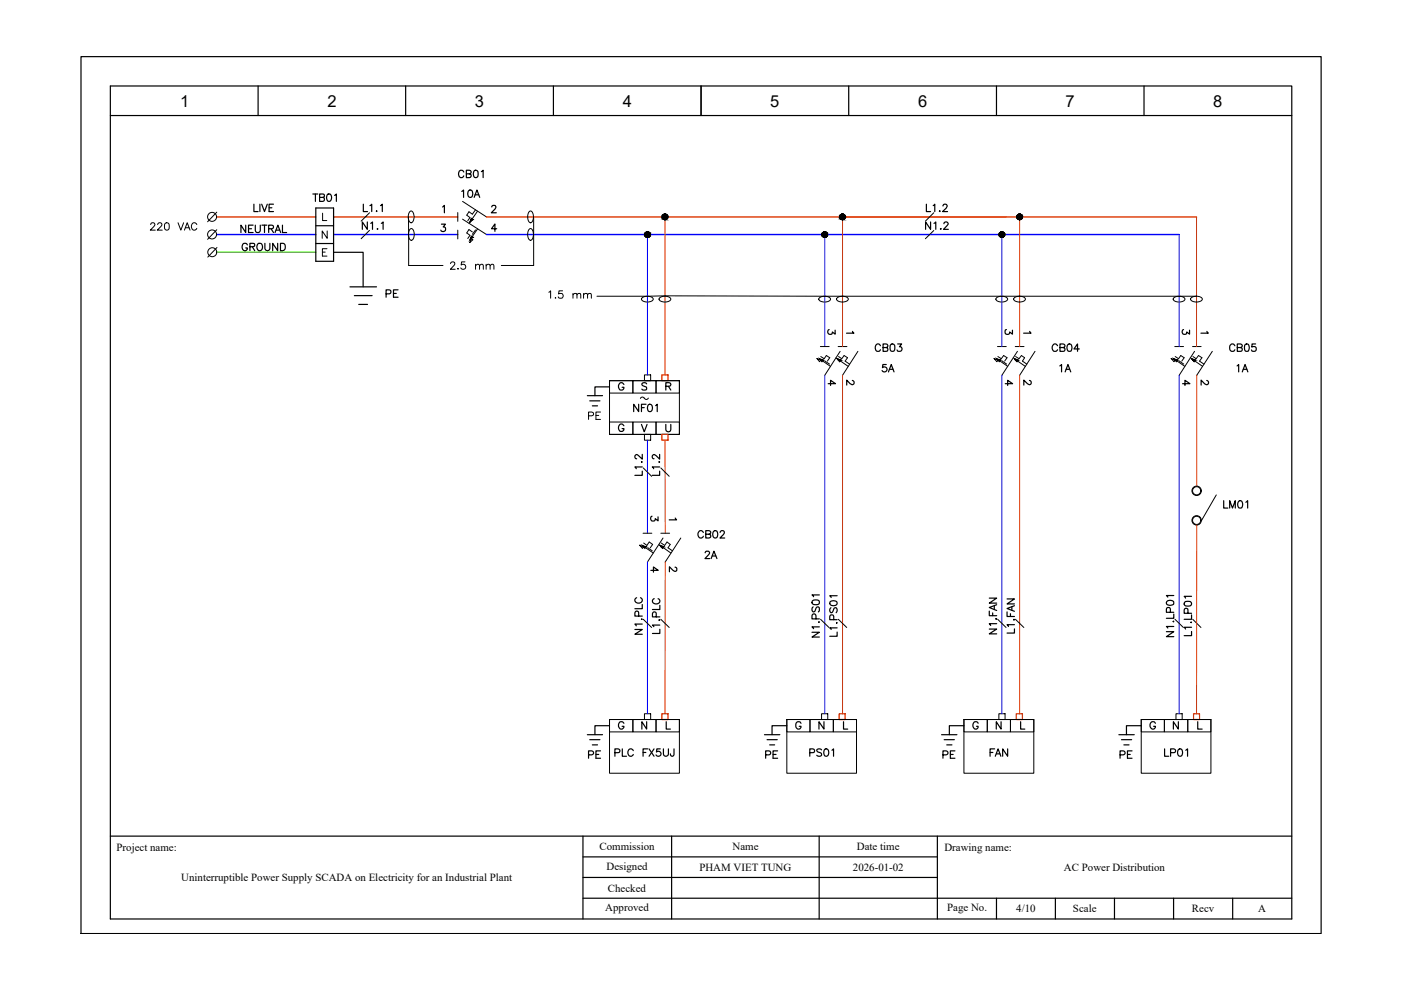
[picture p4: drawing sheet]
<svg xmlns="http://www.w3.org/2000/svg" width="297mm" height="210mm" viewBox="0 0 297 210" stroke-linecap="round" stroke-linejoin="round" font-family="sans-serif">
<!-- layer: Frame_text -->
<path d="M17.2 12h262.9v185.9h-262.9z" fill="none" stroke="#000" stroke-width=".25"/>
<!-- layer: 0 -->
<g fill="none" stroke="#000" stroke-width=".25">
<path d="M23.4 18.2h250.5v176.6h-250.5zM54.7 18.2v6.3M86 18.2v6.3M117.3 18.2v6.3M148.6 18.2v6.3M148.7 18.2v6.3M179.9 18.2v6.3M211.3 18.2v6.3M242.6 18.2v6.3M23.4 24.5h250.5M53.8 43.3v1.6h.9M55.1 43.3v1.6"/>
<path d="M55.5 43.3l.6 1.6 .6-1.6M57.1 44.1h.5M58 43.3h-.9v1.6h.9M67 44.1v11.3h3.7v-11.3M67 47.9h3.7M67 51.6h3.7M70.7 53.5h6.3v7.3M77 43.3v1.6h.9M78.4 43.6l.4-.3v1.6M80.7 43.6l.4-.3v1.6M93.6 47.5h.8l-.4 .6a.53 .53 0 0 1 .5 .5 .53 .53 0 0 1-.4 .6 .53 .53 0 0 1-.6-.4M93.8 43.9l.4-.4v1.6"/>
<path d="M104.3 43.9l.1-.3 .4-.1 .2 .1 .1 .4-.9 1.1h1M105.3 48.5h-1.1l.7-1v1.6M196.4 43.3v1.6h.9M197.9 43.6l.3-.3v1.6M199.9 43.7l.3-.4 .5 .1 .1 .2-.2 .5-.8 .8h1.1M74.2 60.8h5.6M75.1 62.7h3.8M76.1 64.5h1.8M124.5 83.9h3.2M129.2 82h-3.1v1.9M132.3 81.5a.59 .59 0 0 0-.7-.4 .59 .59 0 0 0-.5 .6v.4a.57 .57 0 0 0 .6 .6 .57 .57 0 0 0 .6-.6h-.4M132.3 90.3a.59 .59 0 0 0-.7-.4 .59 .59 0 0 0-.5 .6 .62 .62 0 0 0 .4 .9 .62 .62 0 0 0 .8-.5h-.4"/>
<path d="M136 90l.6 1.6 .6-1.6M136 97.9h.2zM136.2 99.9v.9h-1.6M136.2 99h-1.6l.3 .4M136.2 96.3v1.1l-1-.9-.3-.1-.3 .3v.3l.4 .3M137.1 81.4a.56 .56 0 0 0-.5-.3 .56 .56 0 0 0-.5 .4l.1 .2 .8 .3 .1 .3-.1 .4h-.8l-.1-.2M139.8 97.9v.1zM139.9 99.9v.9h-1.6M139.9 99h-1.6l.3 .4M139.9 96.3v1.1l-.8-.8-.5-.2-.3 .3v.3l.4 .3M141.2 81.9l.9-.1 .1-.4-.4-.3h-.6v1.6M141.2 90v1.1l.1 .2 .3 .3a.5 .5 0 0 0 .6-.5v-1.1"/>
<path d="M141.7 81.9l.5 .8M172.2 134.1h1.5l-1.5 1h1.5M172.2 127.4l.6-.2a.63 .63 0 0 1 .9 .6 .92 .92 0 0 1-1.5 0zM172.4 128.7a.59 .59 0 0 0-.3 .5 .59 .59 0 0 0 .4 .5l.3-.1 .3-.8 .2-.1 .4 .1v.6l-.2 .3M173 131.2l-.1-.9-.2-.1h-.4l-.1 .3v.7h1.5M173.7 131.8v.1zM173.7 132.9h-1.5l.3 .4M173.7 126.1h-1.5l.3 .4M176 127.6l.6-.2a.68 .68 0 0 1 .9 .6 .84 .84 0 0 1-.8 .4 .84 .84 0 0 1-.8-.6zM176.2 128.8a.59 .59 0 0 0-.3 .6 .59 .59 0 0 0 .4 .5l.3-.3 .2-.6a.34 .34 0 0 1 .6 0l.1 .5-.2 .4M176.8 131.4l-.1-.9-.6-.1-.2 .3v.7h1.6M177.4 132v.2z"/>
<path d="M177.5 134v.9h-1.6M177.5 133.1h-1.6l.3 .4M177.5 126.3h-1.6l.3 .4M209.7 133.4h1.6l-1.6 1h1.6M209.7 129.6v.9h1.6M209.7 126.8h1.6l-1.6 1.1h1.6M210.5 129.9v.6M210.8 128.5v.7M211.2 131.1v.2zM211.3 132.2h-1.6l.3 .4M211.3 128.2l-1.6 .6 1.6 .6M247.3 133.9h1.6l-1.6 1.1h1.6"/>
<path d="M247.4 127.5a.79 .79 0 0 1 .9-.3 .79 .79 0 0 1 .5 .9l-.6 .2a.68 .68 0 0 1-.9-.6zM248.1 129.8v-.9l-.6-.1-.2 .3v.7h1.6M248.7 131.8h.2zM248.9 132.8h-1.6l.3 .4M248.9 130.2v.9h-1.6M248.9 126.3h-1.6l.3 .3M251.1 127.7l.3-.2h.9a.51 .51 0 0 1 .3 .5 .51 .51 0 0 1-.3 .5h-.9a.51 .51 0 0 1-.3-.8zM251.9 130l-.1-.9-.2-.1-.5 .1v.9h1.5M252.5 131.9v.1zM252.6 133.9v.9h-1.5M252.6 133h-1.5l.3 .4M252.6 130.4v.9h-1.5"/>
<path d="M252.6 126.4h-1.5l.3 .4M124.5 155.8h3.2M125 156.8h2.2M129.2 153.9h-3.1v1.9M132.3 153.4a.6 .6 0 0 0-.7-.4 .6 .6 0 0 0-.5 .6v.4a.57 .57 0 0 0 .6 .6 .57 .57 0 0 0 .6-.6h-.4M137.1 153v1.6l-1-1.6v1.6M141.3 153v1.6h.8M162.1 155.8h3.2M162.6 156.8h2.2M166.8 153.9h-3.1v1.9M169.8 153.4a.57 .57 0 0 0-.6-.4 .57 .57 0 0 0-.5 .6v.4a.55 .55 0 0 0 .6 .6 .55 .55 0 0 0 .5-.6h-.4M174.7 153v1.6l-1.1-1.6v1.6"/>
<path d="M178.8 153v1.6h.9M199.6 155.8h3.3M200.2 156.8h2.1M204.4 153.9h-3.1v1.9M207.4 153.4a.57 .57 0 0 0-.7-.4 .57 .57 0 0 0-.4 .6v.4a.55 .55 0 0 0 .5 .6 .55 .55 0 0 0 .6-.6h-.4M212.2 153v1.6l-1-1.6v1.6M216.4 153v1.6h.9M237.2 155.8h3.3M237.8 156.8h2.1M242 153.9h-3.2v1.9M245 153.4a.6 .6 0 0 0-.7-.4 .6 .6 0 0 0-.5 .6v.4a.57 .57 0 0 0 .6 .6 .57 .57 0 0 0 .6-.6h-.4M249.8 153v1.6l-1-1.6v1.6"/>
<path d="M253.9 153v1.6h1M23.4 177.3h250.5M123.6 177.3v17.5M142.4 177.3v17.5M173.7 177.3v17.5M198.7 177.3v17.5M123.6 190.4h150.3M123.6 186h75.1M123.6 181.7h75.1M211.3 190.4v4.4M223.8 190.4v4.4M236.3 190.4v4.4"/>
<path d="M248.8 190.4v4.4M261.4 190.4v4.4"/>
</g>
<!-- layer: LIVE WIRE -->
<path d="M46 46h21M70.7 46h26.4M103.2 46h150.5" fill="none" stroke="#dd3700" stroke-width=".3"/>
<!-- layer: NEUTRAL WIRE -->
<path d="M46 49.7h21M70.7 49.7h26.4M103.2 49.7h146.8" fill="none" stroke="#00f" stroke-width=".3"/>
<!-- layer: GROUND WIRE -->
<path d="M46 53.5h21" fill="none" stroke="#3fff00" stroke-width=".3"/>
<!-- layer: WIRING -->
<g fill="none" stroke="#000" stroke-width=".21">
<path d="M31.9 47.6l.3-.4 .5 .1 .1 .2-.2 .5-.7 .8h1M33.4 47.6l.3-.4 .5 .1 .1 .2v.3l-1 1h1.1M35.1 47.3a.51 .51 0 0 1 .7 .2v1a.51 .51 0 0 1-.4 .3 .51 .51 0 0 1-.5-.3v-1zM37.7 47.2l.6 1.6 .6-1.6M39.1 48.8l.6-1.6 .6 1.6M39.3 48.3h.8M41.7 47.6a.59 .59 0 0 0-.6-.4 .59 .59 0 0 0-.5 .6v.4a.59 .59 0 0 0 .5 .6 .59 .59 0 0 0 .6-.4M46 45l-2 2M46 48.7l-2 2M46 52.5l-1.9 2M86.6 46v10.3h7.3M86.9 44.8l.3-.1a1.58 1.58 0 0 1 0 2.5 1.63 1.63 0 0 1-.3-2.4z"/>
<path d="M87 48.6l.2-.1a1.58 1.58 0 0 1 0 2.5 1.63 1.63 0 0 1-.2-2.4zM97.1 45.1v1.8M97.1 48.8v1.9M98.1 42.7l5.1 3.3M98.1 46.5l5.1 3.2M112.2 48.6l.3-.1a1.58 1.58 0 0 1 0 2.5 1.63 1.63 0 0 1-.3-2.4zM112.2 44.8l.3-.1a1.58 1.58 0 0 1 0 2.5 1.63 1.63 0 0 1-.3-2.4zM113.1 46v10.3h-6.8M126.6 62.8h127.1M136.1 63.2a1.73 1.73 0 0 1 2.4 .2 1.58 1.58 0 0 1-2.5 0zM136.6 79.5h1.4v1.2h-1.4zM139.8 63.2a1.73 1.73 0 0 1 2.4 .2 1.58 1.58 0 0 1-2.5 0z"/>
<path d="M173.7 63.2a1.73 1.73 0 0 1 2.4 .2 1.58 1.58 0 0 1-2.5 0zM173.9 73.5h1.9M177.5 63.2a1.73 1.73 0 0 1 2.4 .2 1.58 1.58 0 0 1-2.5 0zM177.7 73.5h1.9M178.1 74.5l-3.2 5.1M181.9 74.5l-3.3 5.1M211.2 63.2a1.73 1.73 0 0 1 2.4 .2 1.58 1.58 0 0 1-2.5 0zM211.5 73.5h1.8M215 63.2a1.73 1.73 0 0 1 2.4 .2 1.58 1.58 0 0 1-2.5 0zM215.3 73.5h1.8M215.7 74.5l-3.3 5.1M219.4 74.5l-3.2 5.1"/>
<path d="M248.8 63.2a1.73 1.73 0 0 1 2.4 .2 1.58 1.58 0 0 1-2.5 0zM249.1 73.5h1.8M252.5 63.2a1.73 1.73 0 0 1 2.4 .2 1.58 1.58 0 0 1-2.5 0zM252.8 73.5h1.9M253.3 74.5l-3.3 5.1M257 74.5l-3.3 5.1M129.2 80.7h14.8v11.4h-14.8zM129.2 80.7h5v2.6h-5zM129.2 89.5h5v2.6h-5zM134.2 80.7h4.9v2.6h-4.9zM134.2 89.5h4.9v2.6h-4.9zM136.4 99.2l1.8 1.8"/>
<path d="M136.6 92.1h1.4v1.2h-1.4zM139.1 80.7h4.9v2.6h-4.9zM139.1 89.5h4.9v2.6h-4.9zM140.1 99.2l1.8 1.8M140.6 114.1l-3.3 5.1M144.3 114.1l-3.3 5.1M257.9 104.9l-3.2 5.4M174 131.3l1.8 1.7M177.7 131.3l1.8 1.7M249.1 131.3l1.8 1.7M252.9 131.3l1.7 1.7M129.2 152.6h14.8v11.3h-14.8z"/>
<path d="M129.2 152.6h5v2.6h-5zM134.2 152.6h4.9v2.6h-4.9zM136.6 151.3h1.4v1.3h-1.4zM139.1 152.6h4.9v2.6h-4.9zM166.8 152.6h14.8v11.3h-14.8zM166.8 152.6h4.9v2.6h-4.9zM171.7 152.6h5v2.6h-5zM174.2 151.3h1.3v1.3h-1.3zM176.7 152.6h4.9v2.6h-4.9zM204.4 152.6h14.8v11.3h-14.8zM204.4 152.6h4.9v2.6h-4.9zM209.3 152.6h4.9v2.6h-4.9z"/>
<path d="M211.8 151.3h1.3v1.3h-1.3zM214.2 152.6h5v2.6h-5zM242 152.6h14.7v11.3h-14.7zM242 152.6h4.9v2.6h-4.9zM246.9 152.6h4.9v2.6h-4.9zM249.3 151.3h1.3v1.3h-1.3zM251.8 152.6h4.9v2.6h-4.9z"/>
<circle cx="45" cy="49.7" r=".95"/>
<circle cx="45" cy="46" r=".95"/>
<circle cx="45" cy="53.5" r=".95"/>
<circle cx="253.7" cy="110.3" r=".99"/>
<circle cx="253.7" cy="104.1" r=".99"/>
<circle cx="253.7" cy="104.1" r=".87"/>
<circle cx="253.7" cy="110.3" r=".87"/>
</g>
<!-- layer: FORM -->
<g fill="none" stroke="#000" stroke-width=".21">
<path d="M99.9 46.3l.4 .3-.7 .5zM99.9 50.6l.4 .2-.7 .6zM100.1 49.2l-.7-.5-.4 .7 .6 .5-.4 .7M100.8 44.5l-.7 .9-.7-.5-.4 .7 .6 .5-.4 .7M100.8 48.8l-.7 .9M101.2 44.8l-1.1 1.6M101.2 48.5l-1.1 1.7M173.2 76l.8 .4-.2 .3zM174 75.6l.7 .5 .5-.7 .7 .4-.5 .8M174.4 76.5l1.7 1.2M174.9 76.6l1 .6M177.4 76l.9 .4-.3 .3z"/>
<path d="M177.8 75.6l.7 .5 .5-.7 .7 .4-.5 .8 .9 .6M178.2 76.5l1.6 1.2M210.8 76l.8 .4-.2 .3zM211.6 75.6l.7 .5 .5-.7 .7 .4-.5 .8M212 76.5l1.6 1.2M212.5 76.6l.9 .6M215 76l.8 .4-.2 .3zM215.3 75.6l.8 .5 .5-.7 .6 .4-.4 .8 .9 .6M215.7 76.5l1.7 1.2M248.3 76l.9 .4-.3 .3zM249.2 75.6l.7 .5 .4-.7 .8 .4-.5 .8M249.5 76.5l1.7 1.2"/>
<path d="M250 76.6l1 .6M252.6 76l.8 .4-.2 .3zM252.9 75.6l.7 .5 .5-.7 .7 .4-.5 .8 1 .6M253.3 76.5l1.7 1.2M135.6 115.6l.9 .3-.3 .4zM136.5 115.1l.6 .5 .6-.7 .7 .5-.5 .7M136.8 116.1l1.7 1.1M137.4 116.1l.9 .7M139.9 115.6l.8 .3-.2 .4zM140.2 115.1l.7 .5 .5-.7 .7 .5-.5 .7 1 .7M140.6 116.1l1.6 1.1"/>
</g>
<g fill="#000" stroke="#000" stroke-width=".21">
<path d="M99.9 46.3l.4 .3h-.4zM99.9 46.6l-.3 .5 .7-.5z"/>
<path d="M99.9 50.1l.4 .2h-.4zM99.9 50.3l-.3 .6 .7-.6z"/>
<path d="M173.7 76l.8 .4h-.5zM174 76.4l.3 .3 .2-.3z"/>
<path d="M177.4 76l.9 .4h-.6zM177.7 76.4l.3 .3 .3-.3z"/>
<path d="M211.3 76l.8 .4h-.5zM211.6 76.4l.3 .3 .2-.3z"/>
<path d="M215 76l.8 .4h-.5zM215.3 76.4l.3 .3 .2-.3z"/>
<path d="M248.8 76l.9 .4h-.6zM249.1 76.4l.3 .3 .3-.3z"/>
<path d="M252.6 76l.8 .4h-.5zM252.9 76.4l.3 .3 .2-.3z"/>
<path d="M136.1 115.6l.9 .3h-.6zM136.4 115.9l.3 .4 .3-.4z"/>
<path d="M139.9 115.6l.8 .3h-.5zM140.2 115.9l.3 .4 .2-.4z"/>
</g>
<!-- layer: 0 -->
<path d="M140.3 79.5h1.3v1.2h-1.3zM140.3 92.1h1.3v1.2h-1.3zM140.3 151.3h1.3v1.3h-1.3zM177.9 151.3h1.3v1.3h-1.3zM215.5 151.3h1.3v1.3h-1.3zM253.1 151.3h1.2v1.3h-1.2z" fill="none" stroke="#f00" stroke-width=".25"/>
<!-- layer: NEUTRAL WIRE -->
<path d="M137.3 49.7v29.8M174.9 49.7v23.8M212.4 49.7v23.8M250 49.7v23.8M174.9 79.6v71.7M212.4 79.6v71.7M250 79.6v71.7M137.3 93.3v19.8M137.3 119.2v32.1" fill="none" stroke="#00f" stroke-width=".21"/>
<!-- layer: LIVE WIRE -->
<path d="M141 46v33.5M178.3 46h35M178.6 46v27.5M216.2 46v27.5M253.7 46v27.5M178.6 79.6v71.7M216.2 79.6v71.7M253.7 79.6v23.5M141 93.3v19.8M141 119.2v32.1M253.7 111.3v40" fill="none" stroke="#dd3700" stroke-width=".21"/>
<!-- layer: WIRING -->
<g fill="#000" stroke="#000" stroke-width=".21">
<path d="M137.1 50.3h.3zM137.2 49.2h.2zM140.9 46.6h.2zM140.9 45.4h.1zM174.7 50.3h.3zM174.8 49.2l.1-.1zM178.5 46.6h.3zM178.5 45.4h.2zM212.3 50.3h.3zM212.3 49.2h.2zM216.1 46.6h.2zM216.1 45.4h.2z"/>
<path d="M137.1 50.3h.3zM137.2 50.3h.2z"/>
<path d="M137.2 49.2h.2zM137.1 49.2h.3z"/>
<path d="M137.1 49.2h.4zM137.1 49.2h.4z"/>
<path d="M137.1 49.2h.4zM137.1 49.2h.4z"/>
<path d="M137.1 50.3h.4zM137.1 50.3h.3z"/>
<path d="M137.1 49.2h.5zM137 49.2h.6z"/>
<path d="M137.1 50.3h.4zM137.1 50.3h.4z"/>
<path d="M137 49.2l.7 .1zM136.9 49.3h.8z"/>
<path d="M137 50.3h.6zM137 50.3h.5z"/>
<path d="M136.9 49.3h.8zM136.9 49.3h.8z"/>
<path d="M136.9 50.2h.8zM136.9 50.2l.7 .1z"/>
<path d="M136.9 49.3h.8zM136.9 49.3h.8z"/>
<path d="M136.9 50.2h.8zM136.9 50.2h.8z"/>
<path d="M136.8 49.3l.9 .1zM136.8 49.3l.9 .1z"/>
<path d="M136.8 49.4h1zM136.8 49.4h1z"/>
<path d="M136.8 50.1l.9 .1zM136.8 50.1l.9 .1z"/>
<path d="M136.8 50.2h.9zM136.8 50.2h.9z"/>
<path d="M136.8 49.4l1 .1zM136.8 49.5h1z"/>
<path d="M136.8 50.1h1zM136.8 50.1h.9z"/>
<path d="M136.8 49.5h1zM136.8 49.5h1z"/>
<path d="M136.7 49.5l1.2 .1zM136.7 49.5l1.2 .1z"/>
<path d="M136.7 50h1.1zM136.7 50h1.1z"/>
<path d="M136.8 50h1zM136.8 50l1 .1z"/>
<path d="M136.7 49.6h1.2zM136.7 49.6h1.2z"/>
<path d="M136.7 49.6l1.2 .1zM136.7 49.6l1.2 .1z"/>
<path d="M136.7 49.7h1.2zM136.7 49.7h1.2z"/>
<path d="M136.7 49.7l1.2 .1zM136.7 49.7l1.2 .1z"/>
<path d="M136.7 49.8l1.2 .1zM136.7 49.8l1.2 .1z"/>
<path d="M136.7 49.9h1.2zM136.7 49.9h1.2z"/>
<path d="M136.7 49.9h1.2zM136.7 49.9l1.1 .1z"/>
<path d="M140.9 46.6h.1zM140.9 46.6h.1z"/>
<path d="M140.9 45.4h.2zM140.9 45.4h.2z"/>
<path d="M140.9 45.4h.3zM140.8 45.4h.4z"/>
<path d="M140.8 45.4l.4 .1zM140.7 45.5h.5z"/>
<path d="M140.8 46.6h.4zM140.8 46.6h.3z"/>
<path d="M140.7 45.5h.6zM140.7 45.5h.6z"/>
<path d="M140.7 46.5h.5zM140.7 46.5l.5 .1z"/>
<path d="M140.7 45.5h.6zM140.7 45.5h.6z"/>
<path d="M140.7 46.5h.6zM140.7 46.5h.5z"/>
<path d="M140.7 45.5h.7zM140.6 45.5h.8z"/>
<path d="M140.7 46.5h.6zM140.7 46.5h.6z"/>
<path d="M140.6 45.5l.8 .1zM140.6 45.5l.8 .1z"/>
<path d="M140.6 46.4h.8zM140.6 46.4l.7 .1z"/>
<path d="M140.6 45.6h.9zM140.6 45.6h.9z"/>
<path d="M140.6 46.4h.8zM140.6 46.4h.8z"/>
<path d="M140.5 45.6l1 .1zM140.5 45.6l1 .1z"/>
<path d="M140.5 45.7h1zM140.4 45.7h1.1z"/>
<path d="M140.5 46.3h1zM140.5 46.3h1z"/>
<path d="M140.5 46.3h1zM140.5 46.3l.9 .1z"/>
<path d="M140.4 45.7h1.1zM140.4 45.7h1.1z"/>
<path d="M140.4 46.3h1.1zM140.4 46.3h1.1z"/>
<path d="M140.4 45.7l1.1 .1zM140.4 45.7l1.1 .1z"/>
<path d="M140.4 45.8l1.1 .1zM140.4 45.8l1.1 .1z"/>
<path d="M140.4 45.9h1.2zM140.4 45.9h1.2z"/>
<path d="M140.4 46.1l1.1 .1zM140.4 46.1l1.1 .1z"/>
<path d="M140.4 46.2h1.1zM140.4 46.2h1.1z"/>
<path d="M140.4 46.2h1.1zM140.4 46.2l1.1 .1z"/>
<path d="M140.4 45.9l1.2 .1zM140.4 45.9l1.2 .1z"/>
<path d="M140.4 46h1.2zM140.4 46h1.2z"/>
<path d="M140.4 46h1.2zM140.4 46l1.1 .1z"/>
<path d="M174.8 49.2h.2zM174.7 49.2h.3z"/>
<path d="M174.8 50.3h.1zM174.7 50.3h.2z"/>
<path d="M174.7 49.2h.3zM174.7 49.2h.3z"/>
<path d="M174.7 49.2h.4zM174.7 49.2h.4z"/>
<path d="M174.7 50.3h.3zM174.7 50.3h.3z"/>
<path d="M174.6 49.2h.6zM174.6 49.2h.6z"/>
<path d="M174.6 50.3h.5zM174.6 50.3h.4z"/>
<path d="M174.6 49.2l.6 .1zM174.5 49.3h.7z"/>
<path d="M174.6 50.3h.6zM174.6 50.3h.5z"/>
<path d="M174.5 49.3h.7zM174.5 49.3h.7z"/>
<path d="M174.5 50.2h.7zM174.5 50.2l.7 .1z"/>
<path d="M174.5 49.3h.8zM174.4 49.3h.9z"/>
<path d="M174.5 50.2h.7zM174.5 50.2h.7z"/>
<path d="M174.4 49.3l.9 .1zM174.4 49.3l.9 .1z"/>
<path d="M174.4 50.2h.9zM174.4 50.2h.8z"/>
<path d="M174.4 49.4h1zM174.4 49.4h1z"/>
<path d="M174.4 50.1h.9zM174.4 50.1l.9 .1z"/>
<path d="M174.4 49.4l1 .1zM174.4 49.4l1 .1z"/>
<path d="M174.3 49.5h1.1zM174.3 49.5h1.1z"/>
<path d="M174.3 50l1.1 .1zM174.3 50l1.1 .1z"/>
<path d="M174.4 50.1h1zM174.4 50.1h.9z"/>
<path d="M174.3 49.5l1.1 .1zM174.3 49.5l1.1 .1z"/>
<path d="M174.3 49.6h1.2zM174.3 49.6h1.2z"/>
<path d="M174.3 49.9l1.1 .1zM174.3 49.9l1.1 .1z"/>
<path d="M174.3 50h1.1zM174.3 50h1.1z"/>
<path d="M174.3 49.6l1.2 .1zM174.3 49.6l1.2 .1z"/>
<path d="M174.3 49.7h1.2zM174.3 49.7h1.2z"/>
<path d="M174.3 49.7l1.2 .1zM174.3 49.7l1.2 .1z"/>
<path d="M174.3 49.8l1.2 .1zM174.3 49.8l1.2 .1z"/>
<path d="M174.3 49.9h1.2zM174.3 49.9h1.1z"/>
<path d="M178.5 46.6h.2zM178.5 46.6h.2z"/>
<path d="M178.5 45.4h.3zM178.5 45.4h.3z"/>
<path d="M178.5 45.4h.3zM178.4 45.4h.4z"/>
<path d="M178.4 45.4l.4 .1zM178.4 45.4l.4 .1z"/>
<path d="M178.4 46.6h.4zM178.4 46.6h.4z"/>
<path d="M178.4 45.5h.5zM178.3 45.5h.6z"/>
<path d="M178.4 46.5h.4zM178.4 46.5l.4 .1z"/>
<path d="M178.3 45.5h.7zM178.3 45.5h.7z"/>
<path d="M178.3 46.5h.6zM178.3 46.5h.5z"/>
<path d="M178.3 45.5h.7zM178.2 45.5h.8z"/>
<path d="M178.3 46.5h.7zM178.3 46.5h.6z"/>
<path d="M178.2 45.5l.9 .1zM178.2 45.5l.9 .1z"/>
<path d="M178.2 46.4h.8zM178.2 46.4l.8 .1z"/>
<path d="M178.2 45.6h.9zM178.2 45.6h.9z"/>
<path d="M178.2 46.4h.9zM178.2 46.4h.8z"/>
<path d="M178.2 45.6l.9 .1zM178.2 45.6l.9 .1z"/>
<path d="M178.1 45.7h1zM178.1 45.7h1z"/>
<path d="M178.1 46.3h1zM178.1 46.3h1z"/>
<path d="M178.2 46.3h.9zM178.2 46.3l.9 .1z"/>
<path d="M178.1 45.7h1.1zM178.1 45.7h1.1z"/>
<path d="M178.1 46.3h1zM178.1 46.3h1z"/>
<path d="M178.1 45.7l1.1 .1zM178.1 45.7l1.1 .1z"/>
<path d="M178 45.8l1.2 .1zM178 45.8l1.2 .1z"/>
<path d="M178 45.9h1.2zM178 45.9h1.2z"/>
<path d="M178 46.1l1.2 .1zM178 46.1l1.2 .1z"/>
<path d="M178 46.2h1.2zM178 46.2h1.2z"/>
<path d="M178.1 46.2h1.1zM178.1 46.2l1 .1z"/>
<path d="M178 45.9l1.2 .1zM178 45.9l1.2 .1z"/>
<path d="M178 46h1.2zM178 46h1.2z"/>
<path d="M178 46h1.2zM178 46l1.2 .1z"/>
<path d="M212.3 50.3h.2zM212.3 50.3h.2z"/>
<path d="M212.3 49.2h.3zM212.3 49.2h.3z"/>
<path d="M212.3 49.2h.3zM212.2 49.2h.4z"/>
<path d="M212.2 49.2h.5zM212.2 49.2h.5z"/>
<path d="M212.2 50.3h.4zM212.2 50.3h.4z"/>
<path d="M212.2 49.2h.5zM212.1 49.2h.6z"/>
<path d="M212.2 50.3h.5zM212.2 50.3h.4z"/>
<path d="M212.1 49.2l.7 .1zM212.1 49.2l.7 .1z"/>
<path d="M212.1 50.3h.6zM212.1 50.3h.6z"/>
<path d="M212.1 49.3h.7zM212.1 49.3h.7z"/>
<path d="M212.1 50.2h.7zM212.1 50.2l.6 .1z"/>
<path d="M212 49.3h.8zM212 49.3h.8z"/>
<path d="M212 50.2h.8zM212 50.2h.8z"/>
<path d="M212 49.3l.9 .1zM212 49.3l.9 .1z"/>
<path d="M212 50.2h.8zM212 50.2h.8z"/>
<path d="M211.9 49.4h1zM211.9 49.4h1z"/>
<path d="M211.9 50.1h1zM211.9 50.1l.9 .1z"/>
<path d="M211.9 49.4l1.1 .1zM211.9 49.4l1.1 .1z"/>
<path d="M211.9 50.1h1zM211.9 50.1h1z"/>
<path d="M211.9 49.5h1.1zM211.9 49.5h1.1z"/>
<path d="M211.9 49.5l1.1 .1zM211.9 49.5l1.1 .1z"/>
<path d="M211.9 50h1.1zM211.9 50h1.1z"/>
<path d="M211.9 50h1.1zM211.9 50l1 .1z"/>
<path d="M211.9 49.6h1.1zM211.9 49.6h1.1z"/>
<path d="M211.9 49.6l1.1 .1zM211.9 49.6l1.1 .1z"/>
<path d="M211.8 49.7h1.2zM211.8 49.7h1.2z"/>
<path d="M211.8 49.7l1.2 .1zM211.8 49.7l1.2 .1z"/>
<path d="M211.8 49.8l1.2 .1zM211.8 49.8l1.2 .1z"/>
<path d="M211.9 49.9h1.1zM211.9 49.9h1.1z"/>
<path d="M211.9 49.9h1.1zM211.9 49.9l1.1 .1z"/>
<path d="M216.1 46.6h.2zM216.1 46.6h.2z"/>
<path d="M216.1 45.4h.2zM216.1 45.4h.2z"/>
<path d="M216.1 45.4h.3zM216 45.4h.4z"/>
<path d="M216 45.4l.4 .1zM216 45.4l.4 .1z"/>
<path d="M216 46.6h.4zM216 46.6h.3z"/>
<path d="M215.9 45.5h.6zM215.9 45.5h.6z"/>
<path d="M215.9 46.5h.5zM215.9 46.5l.5 .1z"/>
<path d="M215.9 45.5h.6zM215.9 45.5h.6z"/>
<path d="M215.9 46.5h.6zM215.9 46.5h.5z"/>
<path d="M215.8 45.5h.8zM215.8 45.5h.8z"/>
<path d="M215.8 46.5h.7zM215.8 46.5h.7z"/>
<path d="M215.8 45.5l.8 .1zM215.8 45.5l.8 .1z"/>
<path d="M215.8 46.4h.8zM215.8 46.4l.7 .1z"/>
<path d="M215.8 45.6h.8zM215.8 45.6h.8z"/>
<path d="M215.8 46.4h.8zM215.8 46.4h.8z"/>
<path d="M215.7 45.6l1 .1zM215.7 45.6l1 .1z"/>
<path d="M215.7 46.3h.9zM215.7 46.3l.9 .1z"/>
<path d="M215.7 45.7h1zM215.7 45.7h1z"/>
<path d="M215.7 45.7h1zM215.7 45.7h1z"/>
<path d="M215.7 46.3h1zM215.7 46.3h1z"/>
<path d="M215.7 46.3h1zM215.7 46.3h.9z"/>
<path d="M215.6 45.7l1.1 .1zM215.6 45.7l1.1 .1z"/>
<path d="M215.6 45.8l1.2 .1zM215.6 45.8l1.2 .1z"/>
<path d="M215.6 46.2h1.1zM215.6 46.2h1.1z"/>
<path d="M215.6 46.2h1.1zM215.6 46.2l1.1 .1z"/>
<path d="M215.6 45.9h1.2zM215.6 45.9h1.2z"/>
<path d="M215.6 45.9l1.2 .1zM215.6 45.9l1.2 .1z"/>
<path d="M215.6 46h1.2zM215.6 46h1.2z"/>
<path d="M215.6 46l1.2 .1zM215.6 46l1.2 .1z"/>
<path d="M215.6 46.1h1.2zM215.6 46.1l1.1 .1z"/>
</g>
<!-- layer: 0 -->
<path d="M68.4 53.5h.5M68.4 45.2v1.6h.9M69.3 52.7h-.9v1.6h.9M69.4 49v1.5l-1.1-1.5v1.5" fill="none" stroke="#000" stroke-width=".21"/>
<g font-size="4.9">
<text x="65.3" y="44.1">TB01</text>
<text x="115.4" y="64.6">1.5 mm</text>
<text x="184.9" y="75.8">CB03</text>
<text x="222.2" y="75.8">CB04</text>
<text x="260" y="75.8">CB05</text>
<text x="133.3" y="88.5">NF01</text>
<text x="123.8" y="90.3">PE</text>
<text x="258.6" y="109">LM01</text>
<text x="147.1" y="115.4">CB02</text>
</g>
<g font-size="4.4">
<text x="96.3" y="38.8">CB01</text>
<text x="97" y="43">10A</text>
<text x="50.1" y="50.4">NEUTRAL</text>
<text x="75.8" y="49.7">N1.1</text>
<text x="195.4" y="49.7">N1.2</text>
<text x="50.4" y="54.3">GROUND</text>
<text x="94.5" y="58.2">2.5 mm</text>
<text x="81.1" y="64.2">PE</text>
<text x="186.3" y="80.1">5A</text>
<text x="223.7" y="80.1">1A</text>
<text x="261.4" y="80.1">1A</text>
<text x="148.5" y="119.6">2A</text>
<text x="137.2" y="135.8" transform="rotate(-90 137.2 135.8)">N1.PLC</text>
<text x="141.1" y="135.5" transform="rotate(-90 141.1 135.5)">L1.PLC</text>
<text x="216.3" y="135.5" transform="rotate(-90 216.3 135.5)">L1.FAN</text>
<text x="123.8" y="161.9">PE</text>
<text x="129.5" y="161.6">PLC FX5UJ</text>
<text x="161.6" y="161.9">PE</text>
<text x="170.7" y="161.6">PS01</text>
<text x="199" y="161.9">PE</text>
<text x="209.2" y="161.6">FAN</text>
<text x="236.7" y="161.9">PE</text>
<text x="245.9" y="161.6">LP01</text>
</g>
<g font-size="4">
<text x="174.6" y="82.9">4</text>
<text x="178.5" y="82.9">2</text>
<text x="212.4" y="82.9">4</text>
<text x="216.3" y="82.9">2</text>
<text x="249.8" y="82.9">4</text>
<text x="253.6" y="82.9">2</text>
<text x="137.2" y="111.8">3</text>
<text x="137.2" y="122.4">4</text>
<text x="141.1" y="122.4">2</text>
</g>
<g font-size="3.5">
<text x="38.2" y="22.6">1</text>
<text x="69.5" y="22.6">2</text>
<text x="100.7" y="22.6">3</text>
<text x="132.1" y="22.6">4</text>
<text x="163.3" y="22.6">5</text>
<text x="194.6" y="22.6">6</text>
<text x="225.9" y="22.6">7</text>
<text x="257.2" y="22.6">8</text>
<text x="174.6" y="72">3</text>
<text x="212.4" y="72">3</text>
<text x="249.8" y="72">3</text>
</g>
<g font-size="3.1">
<text x="178.5" y="72">1</text>
<text x="216.3" y="72">1</text>
<text x="253.6" y="72">1</text>
<text x="141.1" y="111.5">1</text>
</g>
<g font-size="2.3">
<text x="24.7" y="180.5">Project name:</text>
<text x="127.1" y="180.3">Commission</text>
<text x="128.6" y="184.4">Designed</text>
<text x="148.3" y="184.6">PHAM VIET TUNG</text>
<text x="155.3" y="180.2">Name</text>
<text x="180.8" y="184.6">2026-01-02</text>
<text x="181.7" y="180.2">Date time</text>
<text x="200.2" y="180.5">Drawing name:</text>
<text x="225.6" y="184.6">AC Power Distribution</text>
<text x="38.4" y="186.8">Uninterruptible Power Supply SCADA on Electricity for an Industrial Plant</text>
<text x="128.9" y="189">Checked</text>
<text x="128.3" y="193.2">Approved</text>
<text x="200.8" y="193.2">Page No.</text>
<text x="215.5" y="193.4">4/10</text>
<text x="227.5" y="193.4">Scale</text>
<text x="252.7" y="193.4">Recv</text>
<text x="266.8" y="193.4">A</text>
</g>
</svg>
